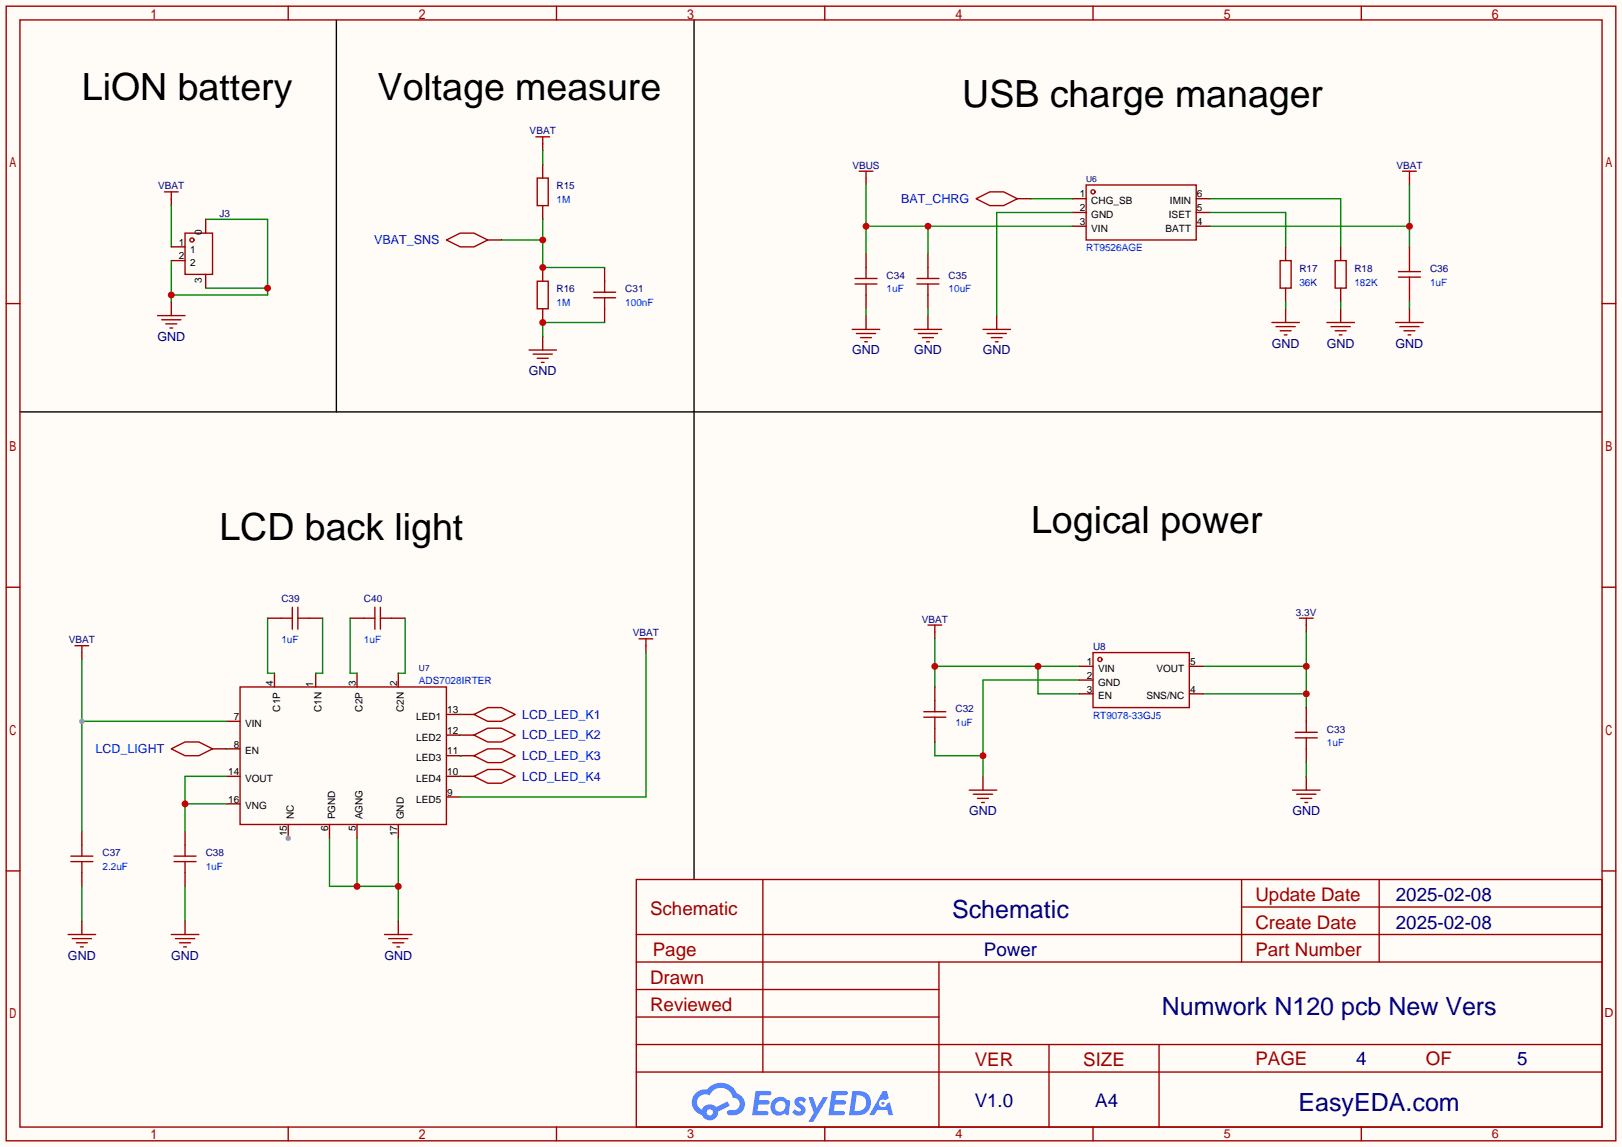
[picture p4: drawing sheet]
<svg xmlns="http://www.w3.org/2000/svg" width="299mm" height="212mm" viewBox="0 0 299 212" stroke-linecap="round" stroke-linejoin="round" font-family="sans-serif">
<path d="M0 0h299.5v211.8h-299.5z" fill="#fffcf7"/>
<path d="M31.6 36.7v1.3M31.6 55.8v2.5" fill="none" stroke="#870000" stroke-width=".25"/>
<path d="M30.4 35.4h2.5M31.6 35.4v1.3M29.1 58.3h5.1M29.8 59.1h3.6M30.6 59.8h2M31.4 60.6h.5" fill="none" stroke="#a10000" stroke-width=".25"/>
<path d="M31.6 38v7.6M31.6 48.1v7.7M38 40.5h11.4v14h-17.8M38 53.2h11.4" fill="none" stroke="#008700" stroke-width=".25"/>
<g fill="#c00">
<circle cx="31.6" cy="54.5" r=".63"/>
<circle cx="49.4" cy="53.2" r=".63"/>
</g>
<path d="M44.3 126.9h38.1v25.4h-38.1z" fill="none" stroke="#a10000" stroke-width=".25"/>
<g fill="none" stroke="#870000" stroke-width=".25">
<path d="M41.8 133.2h2.5M41.8 138.3h2.5M50.7 124.3v2.6M58.3 124.3v2.6M65.9 124.3v2.6M73.5 124.3v2.6M82.4 139.6h2.6M82.4 135.8h2.6M82.4 132h2.6M41.8 143.4h2.5M53.2 152.3v2.5M60.8 152.3v2.5"/>
<path d="M65.9 152.3v2.5M82.4 147.2h2.6M82.4 143.4h2.6"/>
</g>
<circle cx="53.2" cy="154.8" r=".51" fill="#999"/>
<g fill="none" stroke="#870000" stroke-width=".25">
<path d="M100.2 26.5v1.3M100.2 30.4v2.5M100.2 38v2.5M198 36.7h2.5M198 39.2h2.5M220.9 36.7h2.5M220.9 39.2h2.5M100.2 49.4v2.5M100.2 57v2.6M111.6 49.4v2.5M111.6 57v2.6M198 41.8h2.5"/>
<path d="M220.9 41.8h2.5M100.2 62.1v2.5M41.8 148.5h2.5M73.5 152.3v2.5"/>
</g>
<g fill="none" stroke="#a10000" stroke-width=".25">
<path d="M98.9 25.3h2.6M99.2 32.9h2v5.1h-2zM100.2 25.3v1.2M200.5 34.2h20.4v10.1h-20.4zM99.2 51.9h2v5.1h-2zM109.6 55h4.1M109.6 54h4.1M111.6 51.9v2.1M111.6 55v2M97.7 64.6h5M98.4 65.4h3.6M99.2 66.2h2"/>
<path d="M99.9 66.9h.6"/>
<circle cx="201.8" cy="35.4" r=".38"/>
</g>
<path d="M100.2 27.8v2.6M111.6 59.6h-11.4v2.5" fill="none" stroke="#008700" stroke-width=".25"/>
<circle cx="100.2" cy="59.6" r=".63" fill="#c00"/>
<path d="M92.6 44.3h7.6M100.2 40.5v8.9h11.4" fill="none" stroke="#008700" stroke-width=".25"/>
<g fill="#c00">
<circle cx="100.2" cy="49.4" r=".63"/>
<circle cx="100.2" cy="44.3" r=".63"/>
</g>
<g fill="none" stroke="#870000" stroke-width=".25">
<path d="M159.9 32.9v1.3M260.2 32.9v1.3M90 44.3h2.6M159.9 46.9v2.5M159.9 54.5v2.5M171.3 46.9v2.5M171.3 54.5v2.5M237.4 45.6v2.5M237.4 53.2v2.6M237.4 57v2.6M247.5 45.6v2.5M247.5 53.2v2.6"/>
<path d="M247.5 57v2.6M260.2 45.6v2.5M260.2 53.2v2.6M260.2 57v2.6"/>
</g>
<g fill="none" stroke="#a10000" stroke-width=".25">
<path d="M158.6 31.6h2.6M159.9 31.6v1.3M259 31.6h2.5M260.2 31.6v1.3M82.4 44.3l2.6-1.2h2.5l2.5 1.2-2.5 1.3h-2.5zM157.9 52.5h4M157.9 51.4h4M159.9 49.4v2M159.9 52.5v2M169.3 52.5h4.1M169.3 51.4h4.1M171.3 49.4v2"/>
<path d="M171.3 52.5v2M234.8 59.6h5.1M236.3 48.1h2.1v5.1h-2.1zM245 59.6h5.1M246.5 48.1h2v5.1h-2zM257.7 59.6h5.1M258.2 51.2h4.1M258.2 50.2h4.1M260.2 48.1v2.1M260.2 51.2v2M235.6 60.3h3.5M236.3 61.1h2.1"/>
<path d="M237.1 61.8h.5M245.7 60.3h3.6M246.5 61.1h2M247.3 61.8h.5M258.4 60.3h3.6M259.2 61.1h2M260 61.8h.5"/>
</g>
<path d="M62.1 3.7v72.4M128.1 3.7v158.7M3.7 76.1h292.1" fill="none" stroke="#000" stroke-width=".25"/>
<path d="M223.4 36.7h24.1v8.9M223.4 39.2h14v6.4M260.2 34.2v11.4M223.4 41.8h36.8M237.4 55.8v1.2M247.5 55.8v1.2M260.2 55.8v1.2" fill="none" stroke="#008700" stroke-width=".25"/>
<circle cx="260.2" cy="41.8" r=".63" fill="#c00"/>
<path d="M159.9 34.2v12.7M159.9 41.8h38.1M171.3 41.8v5.1" fill="none" stroke="#008700" stroke-width=".25"/>
<g fill="#c00">
<circle cx="159.9" cy="41.8" r=".63"/>
<circle cx="171.3" cy="41.8" r=".63"/>
</g>
<path d="M187.8 36.7h2.6M159.9 58.3v2.5M171.3 58.3v2.5M184 58.3v2.5M172.6 116.7v1.3M241.2 115.4v1.3M181.5 143.4v2.5" fill="none" stroke="#870000" stroke-width=".25"/>
<g fill="none" stroke="#a10000" stroke-width=".25">
<path d="M180.2 36.7l2.6-1.3h2.5l2.5 1.3-2.5 1.3h-2.5zM157.4 60.8h5M158.1 61.6h3.6M158.9 62.4h2M159.6 63.1h.5M168.8 60.8h5.1M169.5 61.6h3.6M170.3 62.4h2M171.1 63.1h.5M181.5 60.8h5.1M182.2 61.6h3.6M183 62.4h2"/>
<path d="M183.8 63.1h.5M171.3 115.4h2.6M172.6 115.4v1.3M239.9 114.2h2.5M241.2 114.2v1.2M178.9 145.9h5.1M179.7 146.7h3.6M180.5 147.4h2M181.2 148.2h.5"/>
</g>
<path d="M190.4 36.7h7.6M198 39.2h-14v19.1M159.9 57v1.3M171.3 57v1.3M172.6 118v8.9M172.6 123.1h26.7M191.6 123.1v5h7.7" fill="none" stroke="#008700" stroke-width=".25"/>
<g fill="#c00">
<circle cx="191.6" cy="123.1" r=".63"/>
<circle cx="172.6" cy="123.1" r=".63"/>
</g>
<path d="M172.6 137v2.6h8.9M199.3 125.6h-17.8v17.8" fill="none" stroke="#008700" stroke-width=".25"/>
<circle cx="181.5" cy="139.6" r=".63" fill="#c00"/>
<path d="M241.2 116.7v14M222.1 123.1h19.1M222.1 128.1h19.1" fill="none" stroke="#008700" stroke-width=".25"/>
<g fill="#c00">
<circle cx="241.2" cy="123.1" r=".63"/>
<circle cx="241.2" cy="128.1" r=".63"/>
</g>
<g fill="none" stroke="#870000" stroke-width=".25">
<path d="M49.4 114.2h2.5M57 114.2h2.6M64.6 114.2h2.6M72.3 114.2h2.5M119.3 119.3v1.2M15.1 120.5v1.3M15.1 153.5v2.6M34.2 153.5v2.6M15.1 161.2v2.5M15.1 170.1v2.5M34.2 161.2v2.5M34.2 170.1v2.5"/>
<path d="M73.5 170.1v2.5"/>
</g>
<g fill="none" stroke="#a10000" stroke-width=".25">
<path d="M13.8 119.3h2.6M15.1 119.3v1.2M51.9 114.2h2.1M54 112.1v4.1M55 114.2h2M55 112.1v4.1M67.2 114.2h2M69.2 112.1v4.1M70.2 114.2h2.1M70.2 112.1v4.1M118 118h2.5M119.3 118v1.3"/>
<path d="M13.1 159.1h4M13.1 158.1h4M15.1 156.1v2M15.1 159.1v2.1M32.1 159.1h4.1M32.1 158.1h4.1M34.2 156.1v2M34.2 159.1v2.1M12.6 172.6h5.1M13.3 173.4h3.6M14.1 174.1h2M14.9 174.9h.5"/>
<path d="M31.6 172.6h5.1M32.4 173.4h3.5M33.1 174.1h2.1M33.9 174.9h.5M71 172.6h5.1M71.8 173.4h3.5M72.5 174.1h2M73.3 174.9h.5"/>
</g>
<path d="M49.4 114.2v10.1h1.3M59.6 114.2v10.1h-1.3M64.6 114.2v10.1h1.3M74.8 114.2v10.1h-1.3M34.2 148.5h7.6M41.8 143.4h-7.6v10.1" fill="none" stroke="#008700" stroke-width=".25"/>
<circle cx="34.2" cy="148.5" r=".63" fill="#c00"/>
<path d="M60.8 154.8v8.9h12.7M65.9 154.8v8.9M73.5 154.8v15.3M34.2 163.7v6.4" fill="none" stroke="#008700" stroke-width=".25"/>
<g fill="#c00">
<circle cx="73.5" cy="163.7" r=".63"/>
<circle cx="65.9" cy="163.7" r=".63"/>
</g>
<path d="M15.1 121.8v31.7M15.1 133.2h26.7M119.3 120.5v26.7h-34.3M15.1 163.7v6.4" fill="none" stroke="#008700" stroke-width=".25"/>
<circle cx="15.1" cy="133.2" r=".51" fill="#999"/>
<g fill="none" stroke="#870000" stroke-width=".25">
<path d="M31.6 45.6h2.6M31.6 48.1h2.6M38 40.5v2.6M38 50.7v2.5M39.2 138.3h2.6M85 132h2.5M85 135.8h2.5M85 139.6h2.5M172.6 126.9v2.5M172.6 134.5v2.5M199.3 123.1h2.5M199.3 125.6h2.5"/>
<path d="M199.3 128.1h2.5M219.6 123.1h2.5M219.6 128.1h2.5M241.2 130.7v2.5M241.2 138.3v2.5M85 143.4h2.5M241.2 143.4v2.5"/>
</g>
<g fill="none" stroke="#a10000" stroke-width=".25">
<path d="M1.1 1.1h297.2v209.6h-297.2zM3.7 3.7h292.1v204.5h-292.1zM53.2 1.1v2.6M102.7 1.1v2.6M152.3 1.1v2.6M201.8 1.1v2.6M251.3 1.1v2.6M1.1 56.1h2.6M34.2 43.1h5v7.6h-5zM295.8 56.1h2.5M1.1 108.5h2.6M295.8 108.5h2.5"/>
<path d="M31.6 138.3l2.6-1.3h2.5l2.5 1.3-2.5 1.3h-2.5zM87.5 132l2.5-1.3h2.6l2.5 1.3-2.5 1.2h-2.6zM87.5 135.8l2.5-1.3h2.6l2.5 1.3-2.5 1.2h-2.6zM87.5 139.6l2.5-1.3h2.6l2.5 1.3-2.5 1.2h-2.6zM170.6 132.5h4M170.6 131.4h4M172.6 129.4v2M172.6 132.5v2M201.8 120.5h17.8v10.2h-17.8zM239.1 136.3h4.1M239.1 135.3h4.1M241.2 133.2v2.1"/>
<path d="M241.2 136.3v2M87.5 143.4l2.5-1.3h2.6l2.5 1.3-2.5 1.3h-2.6zM238.6 145.9h5.1M239.4 146.7h3.6M240.2 147.4h2M240.9 148.2h.5M1.1 160.8h2.6M117.5 162.4h178.3v45.8h-178.3zM117.5 177.7h178.3M117.5 172.6h178.3M140.8 162.4v35.6M173.4 177.7v30.5"/>
<path d="M229.2 162.4v15.3M229.2 167.5h66.6M254.6 162.4v15.3M295.8 160.8h2.5M117.5 182.8h55.9M117.5 198h178.3M117.5 192.9h178.3M117.5 187.8h55.9M193.7 192.9v15.3M214 192.9v15.3M53.2 208.2v2.5M102.7 208.2v2.5"/>
<path d="M152.3 208.2v2.5M201.8 208.2v2.5M251.3 208.2v2.5"/>
<circle cx="35.4" cy="44.3" r=".38"/>
<circle cx="203.1" cy="121.8" r=".38"/>
</g>
<path d="M41.8 138.3h.1M85 132h.1M85 139.6h.1M85 135.8h.1M85 143.4h.1M241.2 140.8v2.6" fill="none" stroke="#008700" stroke-width=".25"/>
<g fill="#5487ff">
<path d="M147 202.8a1.3 1.3 0 0 1 1.8 .3l-.4 .6a.54 .54 0 0 0-.9-.2l.1 .2a1.58 1.58 0 0 1 1.1 1.6 1.43 1.43 0 0 1-2.5 .1l.6-.6a.64 .64 0 0 0 .5 .5 .64 .64 0 0 0 .6-.3l-.1-.2a1.6 1.6 0 0 1-1.1-1.6z"/>
<path d="M149.3 202.7h.8l.7 1.9 1.2-1.9h.9l-2.7 4.5h-.9l.9-1.7z"/>
<path d="M139.5 201.5h1.6a1.31 1.31 0 0 1 1.3 .2 .4 .4 0 0 1-.4 .6h-1.7l-.2 .9h1.7a.4 .4 0 0 1 .3 .4 .4 .4 0 0 1-.4 .4h-1.7l-.2 1.2h.9a1.23 1.23 0 0 1 1.1 .2 .39 .39 0 0 1-.3 .6h-2.6z"/>
<path d="M153.6 201.5h1.6a1.32 1.32 0 0 1 1.3 .2 .39 .39 0 0 1-.4 .6h-1.7l-.2 .9h1.7a.4 .4 0 0 1 .3 .4 .4 .4 0 0 1-.4 .4h-1.7l-.1 1.2h.8a1.23 1.23 0 0 1 1.1 .2 .39 .39 0 0 1-.3 .6h-2.6z"/>
<path d="M163 201.5h.7l.4 1.3-.7 .4a.75 .75 0 0 0-1.1 .3 .75 .75 0 0 0 .5 1 .75 .75 0 0 0 1-.6l.5-.3 .6 2.4h-.9l-.2-1h-1.8l-.6 1h-.9z"/>
<path d="M157.4 201.5l-.6 4.5h1.4a2.27 2.27 0 0 0 2.6-2.3 2.27 2.27 0 0 0-2.7-2.2zM158.2 202.3a1.5 1.5 0 0 1 1.8 1.5 1.5 1.5 0 0 1-2 1.4h-.3z"/>
<path d="M142.8 203.1a1.62 1.62 0 0 0-.4 2.1 1.62 1.62 0 0 0 2.1 .7l.3-.3 .4 .3 .4 .1 .3-2.5-.2-.3h-.4a1.58 1.58 0 0 0-2.5-.1zM143.4 203.6a.99 .99 0 0 1 1.6 .3 .99 .99 0 0 1-.8 1.4 .94 .94 0 0 1-1.1-.5 .94 .94 0 0 1 .3-1.2z"/>
<path d="M128.4 201.9a2.37 2.37 0 0 0 1.2 4 1.54 1.54 0 0 0 1.8 1 1.54 1.54 0 0 0 1.2-1.6l2.1-1.1-.4-.8-2.1 1.1a1.57 1.57 0 0 0-2.6 .4 1.5 1.5 0 0 1-.7-2.1 1.5 1.5 0 0 1 2.1-.5 2.23 2.23 0 0 1 2.3-1.4 2.23 2.23 0 0 1 2 1.8 1.16 1.16 0 0 1 1.3 1.1 1.16 1.16 0 0 1-1.1 1.3h-.7a.47 .47 0 0 0-.6 .3 .47 .47 0 0 0 .4 .6 2.23 2.23 0 0 0 2.3-.7 2.23 2.23 0 0 0 .4-2.3 2.16 2.16 0 0 0-1.3-1.1 3.2 3.2 0 0 0-5.4-.7l-1.2 .1zM130.5 205.4a.58 .58 0 0 1 1.1 0 .58 .58 0 0 1-1.1 0z"/>
<circle cx="163" cy="203.8" r=".28"/>
</g>
<g font-size="6.9">
<text x="15.1" y="18.5">LiON battery</text>
<text x="69.7" y="18.5">Voltage measure</text>
<text x="177.7" y="19.7">USB charge manager</text>
<text x="40.5" y="99.7">LCD back light</text>
<text x="190.4" y="98.5">Logical power</text>
</g>
<g font-size="4.6" fill="#000080">
<text x="175.8" y="169.6">Schematic</text>
<text x="214.5" y="187.4">Numwork N120 pcb New Vers</text>
<text x="239.8" y="205.2">EasyEDA.com</text>
</g>
<g font-size="3.5" fill="#a00000">
<text x="231.8" y="166.4">Update Date</text>
<text x="120" y="169">Schematic</text>
<text x="231.8" y="171.5">Create Date</text>
<text x="120.5" y="176.6">Page</text>
<text x="231.8" y="176.6">Part Number</text>
<text x="120" y="181.7">Drawn</text>
<text x="120" y="186.7">Reviewed</text>
<text x="180" y="196.9">VER</text>
<text x="200" y="196.9">SIZE</text>
<text x="231.8" y="196.6">PAGE</text>
<text x="263.3" y="196.6">OF</text>
</g>
<g font-size="3.5" fill="#000080">
<text x="257.7" y="166.4">2025-02-08</text>
<text x="257.7" y="171.5">2025-02-08</text>
<text x="181.7" y="176.6">Power</text>
<text x="250.4" y="196.6">4</text>
<text x="280.1" y="196.6">5</text>
<text x="180" y="204.5">V1.0</text>
<text x="202.2" y="204.5">A4</text>
</g>
<g font-size="2.3" fill="#00f">
<text x="166.4" y="37.5">BAT_CHRG</text>
<text x="69.1" y="45.1">VBAT_SNS</text>
<text x="96.4" y="132.8">LCD_LED_K1</text>
<text x="96.4" y="136.6">LCD_LED_K2</text>
<text x="17.6" y="139.1">LCD_LIGHT</text>
<text x="96.4" y="140.4">LCD_LED_K3</text>
<text x="96.4" y="144.2">LCD_LED_K4</text>
</g>
<g font-size="2.3" fill="#000080">
<text x="29.1" y="62.9">GND</text>
<text x="157.3" y="65.5">GND</text>
<text x="168.8" y="65.5">GND</text>
<text x="181.5" y="65.5">GND</text>
<text x="234.8" y="64.2">GND</text>
<text x="245" y="64.2">GND</text>
<text x="257.7" y="64.2">GND</text>
<text x="97.6" y="69.3">GND</text>
<text x="178.9" y="150.5">GND</text>
<text x="238.6" y="150.5">GND</text>
<text x="12.5" y="177.2">GND</text>
<text x="31.6" y="177.2">GND</text>
<text x="71" y="177.2">GND</text>
</g>
<g font-size="2.3" fill="#a00000">
<text x="296.2" y="187.8">D</text>
<text x="126.9" y="210.2">3</text>
<text x="176.4" y="210.2">4</text>
<text x="225.9" y="210.2">5</text>
<text x="275.5" y="210.2">6</text>
</g>
<g font-size="1.8" fill="#000080">
<text x="97.8" y="24.8">VBAT</text>
<text x="29.2" y="35">VBAT</text>
<text x="102.7" y="35">R15</text>
<text x="157.4" y="31.2">VBUS</text>
<text x="257.8" y="31.2">VBAT</text>
<text x="40.5" y="40.1">J3</text>
<text x="163.7" y="51.5">C34</text>
<text x="175.1" y="51.5">C35</text>
<text x="239.9" y="50.2">R17</text>
<text x="250.1" y="50.2">R18</text>
<text x="264" y="50.2">C36</text>
<text x="102.7" y="54">R16</text>
<text x="115.4" y="54">C31</text>
<text x="51.9" y="111.2">C39</text>
<text x="67.2" y="111.2">C40</text>
<text x="239.3" y="113.7">3.3V</text>
<text x="12.7" y="118.8">VBAT</text>
<text x="116.8" y="117.5">VBAT</text>
<text x="170.2" y="115">VBAT</text>
<text x="201.8" y="120.1">U8</text>
<text x="176.4" y="131.5">C32</text>
<text x="245" y="135.3">C33</text>
<text x="18.9" y="158.2">C37</text>
<text x="38" y="158.2">C38</text>
</g>
<g font-size="1.8" fill="#00f">
<text x="102.7" y="37.5">1M</text>
<text x="200.5" y="46.4">RT9526AGE</text>
<text x="239.9" y="52.8">36K</text>
<text x="250.1" y="52.8">182K</text>
<text x="264" y="52.8">1uF</text>
<text x="102.7" y="56.6">1M</text>
<text x="115.4" y="56.6">100nF</text>
<text x="163.7" y="54">1uF</text>
<text x="175.1" y="54">10uF</text>
<text x="51.9" y="118.8">1uF</text>
<text x="67.2" y="118.8">1uF</text>
<text x="77.3" y="126.4">ADS7028IRTER</text>
<text x="176.4" y="134">1uF</text>
<text x="201.8" y="132.8">RT9078-33GJ5</text>
<text x="245" y="137.8">1uF</text>
<text x="18.9" y="160.7">2.2uF</text>
<text x="38" y="160.7">1uF</text>
</g>
<g font-size="1.8">
<text x="199.4" y="36.5">1</text>
<text x="199.4" y="39">2</text>
<text x="199.4" y="41.6">3</text>
<text x="201.5" y="37.7">CHG_SB</text>
<text x="201.5" y="40.3">GND</text>
<text x="215.8" y="40.3">ISET</text>
<text x="216" y="37.7">IMIN</text>
<text x="221" y="41.6">4</text>
<text x="221" y="39">5</text>
<text x="221" y="36.5">6</text>
<text x="33" y="45.4">1</text>
<text x="33" y="47.9">2</text>
<text x="35.1" y="46.6">1</text>
<text x="37.3" y="43.4" transform="rotate(-90 37.3 43.4)">0</text>
<text x="201.5" y="42.8">VIN</text>
<text x="215.2" y="42.8">BATT</text>
<text x="35.1" y="49.2">2</text>
<text x="37.3" y="52.3" transform="rotate(-90 37.3 52.3)">3</text>
<text x="200.6" y="122.8">1</text>
<text x="200.6" y="125.4">2</text>
<text x="202.7" y="124.1">VIN</text>
<text x="213.5" y="124.1">VOUT</text>
<text x="219.7" y="122.8">5</text>
<text x="50.4" y="126.7" transform="rotate(-90 50.4 126.7)">4</text>
<text x="51.7" y="131.4" transform="rotate(-90 51.7 131.4)">C1P</text>
<text x="57.8" y="126.9" transform="rotate(-90 57.8 126.9)">1</text>
<text x="59.3" y="131.5" transform="rotate(-90 59.3 131.5)">C1N</text>
<text x="65.7" y="126.7" transform="rotate(-90 65.7 126.7)">3</text>
<text x="67" y="131.4" transform="rotate(-90 67 131.4)">C2P</text>
<text x="73.3" y="126.7" transform="rotate(-90 73.3 126.7)">2</text>
<text x="74.6" y="131.5" transform="rotate(-90 74.6 131.5)">C2N</text>
<text x="82.5" y="131.7">13</text>
<text x="200.6" y="127.9">3</text>
<text x="202.7" y="126.6">GND</text>
<text x="202.7" y="129.2">EN</text>
<text x="211.7" y="129.2">SNS/NC</text>
<text x="219.7" y="127.9">4</text>
<text x="43.2" y="133">7</text>
<text x="45.3" y="134.3">VIN</text>
<text x="76.9" y="136.8">LED2</text>
<text x="76.9" y="133">LED1</text>
<text x="82.5" y="135.5">12</text>
<text x="42.1" y="143.2">14</text>
<text x="43.2" y="138.1">8</text>
<text x="45.3" y="139.3">EN</text>
<text x="76.9" y="140.6">LED3</text>
<text x="82.5" y="143.2">10</text>
<text x="82.5" y="139.3">11</text>
<text x="42.1" y="148.2">16</text>
<text x="45.3" y="144.4">VOUT</text>
<text x="45.3" y="149.5">VNG</text>
<text x="76.9" y="148.2">LED5</text>
<text x="76.9" y="144.4">LED4</text>
<text x="82.5" y="147">9</text>
<text x="53" y="154.5" transform="rotate(-90 53 154.5)">15</text>
<text x="54.3" y="151.3" transform="rotate(-90 54.3 151.3)">NC</text>
<text x="60.6" y="153.4" transform="rotate(-90 60.6 153.4)">6</text>
<text x="61.9" y="151.3" transform="rotate(-90 61.9 151.3)">PGND</text>
<text x="65.7" y="153.4" transform="rotate(-90 65.7 153.4)">5</text>
<text x="67" y="151.3" transform="rotate(-90 67 151.3)">AGNG</text>
<text x="73.3" y="154.5" transform="rotate(-90 73.3 154.5)">17</text>
<text x="74.6" y="151.3" transform="rotate(-90 74.6 151.3)">GND</text>
</g>
<g font-size="1.6" fill="#000080">
<text x="200.5" y="33.7">U6</text>
<text x="77.3" y="123.9">U7</text>
</g>
</svg>
